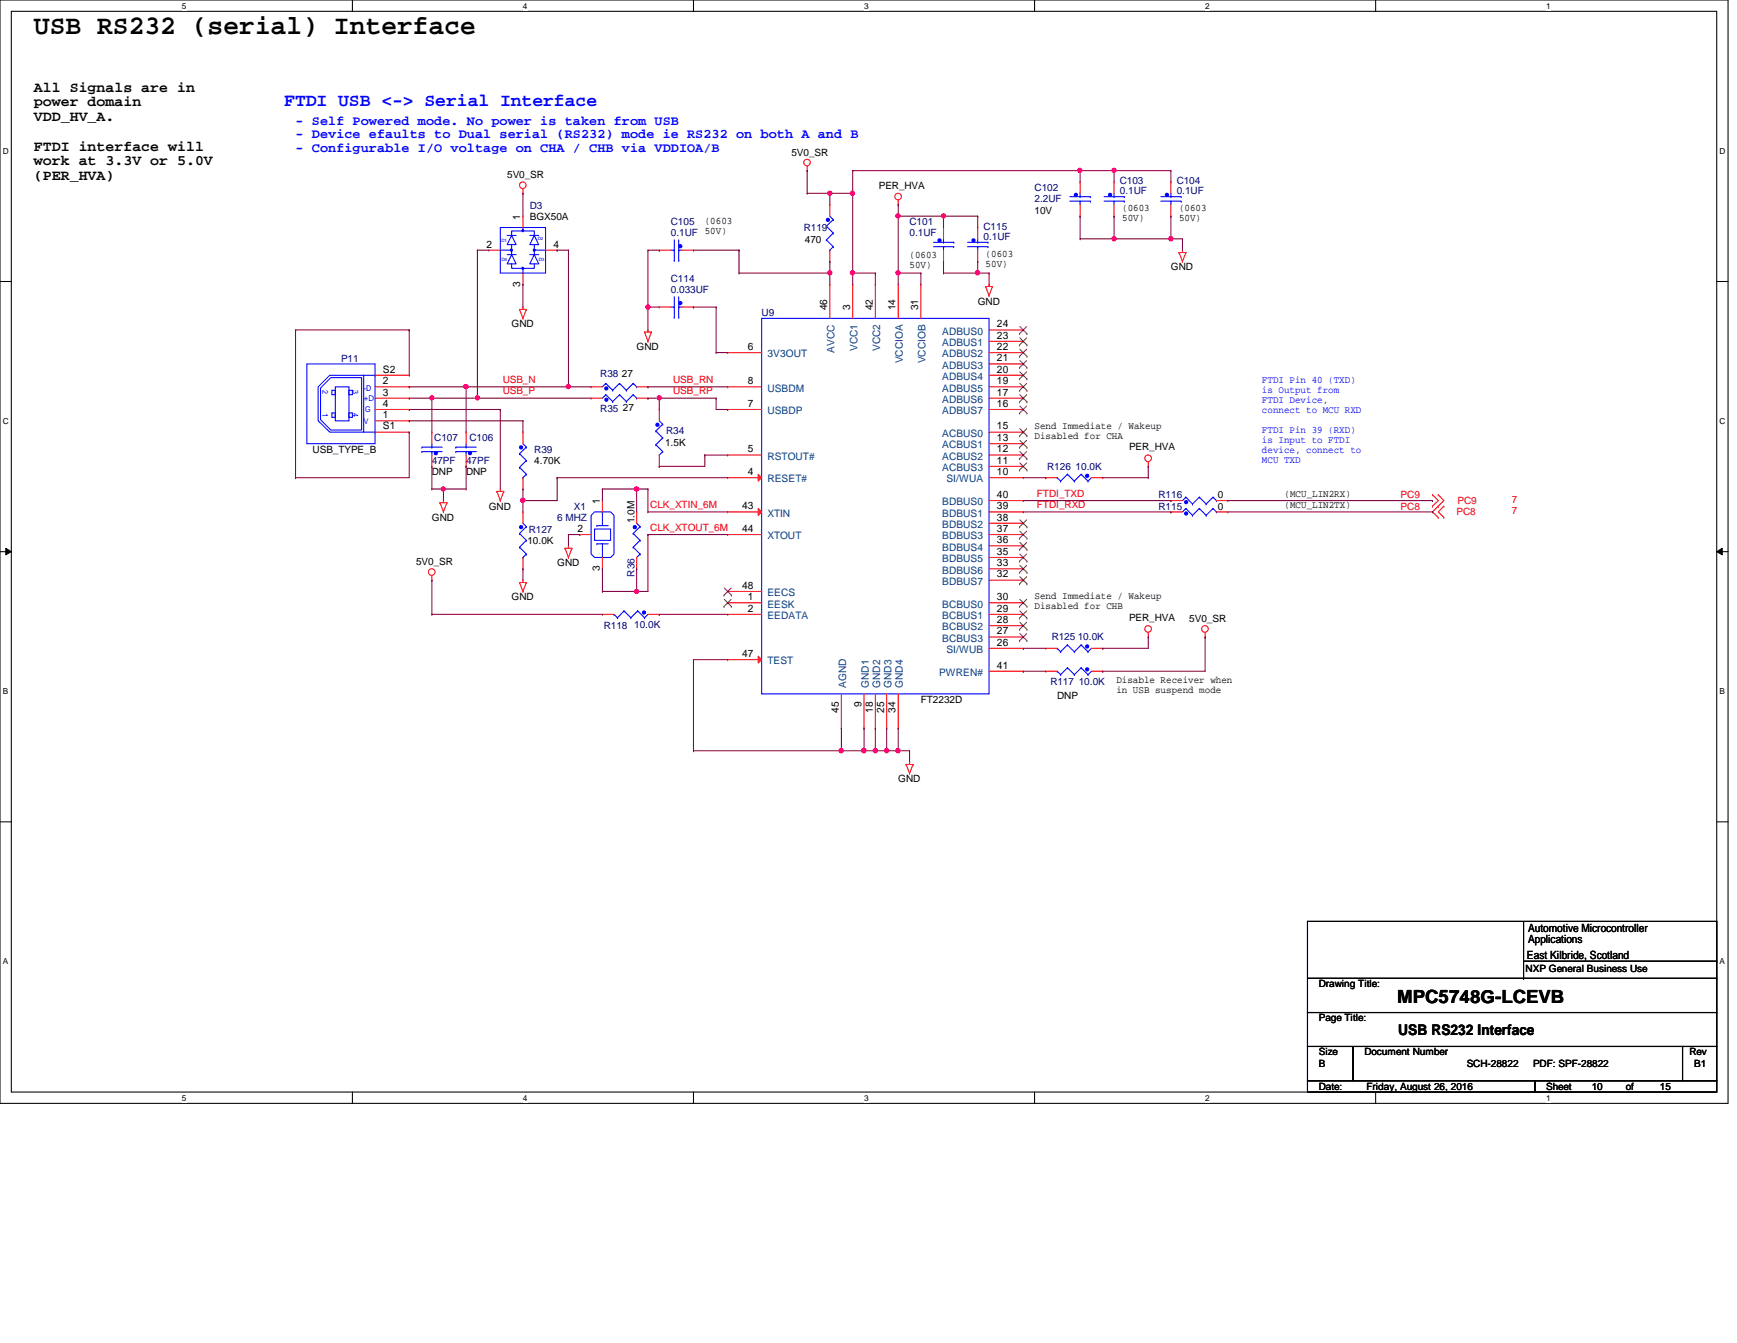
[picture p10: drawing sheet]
<svg xmlns="http://www.w3.org/2000/svg" width="279mm" height="216mm" viewBox="0 0 279 216" stroke-linecap="round" stroke-linejoin="round" font-family="sans-serif">
<path d="M0 0h278v177.4h-278zM1.8 1.8h274.3v173.8h-274.3z" fill="none" stroke="#000" stroke-width=".17"/>
<g fill="#fff">
<path d="M29.3 .2h.7v1.5h-.7z"/>
<path d="M29.3 175.8h.7v1.4h-.7z"/>
</g>
<path d="M56.7 0v1.8M56.7 175.6v1.8" fill="none" stroke="#000" stroke-width=".17"/>
<g fill="#fff">
<path d="M84.1 .2h.7v1.5h-.7z"/>
<path d="M84.1 175.8h.7v1.4h-.7z"/>
</g>
<path d="M111.5 0v1.8M111.5 175.6v1.8" fill="none" stroke="#000" stroke-width=".17"/>
<g fill="#fff">
<path d="M139 .2h.7v1.5h-.7z"/>
<path d="M139 175.8h.7v1.4h-.7z"/>
</g>
<path d="M166.4 0v1.8M166.4 175.6v1.8" fill="none" stroke="#000" stroke-width=".17"/>
<g fill="#fff">
<path d="M193.8 .2h.8v1.5h-.8z"/>
<path d="M193.8 175.8h.8v1.4h-.8z"/>
</g>
<path d="M221.3 0v1.8M221.3 175.6v1.8" fill="none" stroke="#000" stroke-width=".17"/>
<g fill="#fff">
<path d="M248.7 .2h.7v1.5h-.7z"/>
<path d="M248.7 175.8h.7v1.4h-.7z"/>
<path d="M.5 23.5h.9v1.5h-.9z"/>
<path d="M276.6 23.5h.9v1.5h-.9z"/>
<path d="M.5 67h.9v1.5h-.9z"/>
<path d="M276.6 67h.9v1.5h-.9z"/>
</g>
<path d="M0 45.3h1.8M276.1 45.3h1.9" fill="none" stroke="#000" stroke-width=".17"/>
<g fill="#fff">
<path d="M.5 110.4h.8v1.5h-.8z"/>
<path d="M276.6 110.4h.9v1.5h-.9z"/>
</g>
<path d="M0 88.7h1.8M276.1 88.7h1.9" fill="none" stroke="#000" stroke-width=".17"/>
<path d="M.9 88.1l.9 .6-.9 .5zM276.1 88.7l.9-.6v1.1z" fill="#000"/>
<path d="M.9 88.1l.9 .6-.9 .5zM276.1 88.7l.9-.6v1.1z" fill="none" stroke="#000" stroke-width=".16"/>
<g fill="#fff">
<path d="M.5 153.8h.8v1.5h-.8z"/>
<path d="M276.6 153.8h.9v1.5h-.9z"/>
</g>
<g fill="none" stroke="#000" stroke-width=".17">
<path d="M0 132.1h1.8M276.1 132.1h1.9M210.3 148.1h65.8v14.7h-65.8zM210.3 157.3h65.8M245.1 157.3h.1M245.1 148.1v9.2M245.1 154.5h31M276.1 157.3h.1M276.1 154.5h.1M210.3 162.8h65.8v5.4h-65.8zM210.3 168.2h7.3v5.5h-7.3zM210.3 173.7h36.6v1.9h-36.6z"/>
<path d="M217.6 168.2h53v5.5h-53zM246.9 173.7h29.2v1.9h-29.2zM270.6 168.2h5.5v5.5h-5.5z"/>
</g>
<g fill="none" stroke="#f00" stroke-width=".17">
<path d="M84.1 31.1h.1M84.1 30.4v.7M129.8 27.4h.1M129.8 26.7v.7M144.5 32.9h.1M144.5 32.2v.7M83.6 49.7h.1M83.6 49.7h1.1M83.6 49.7l.5 1.5M84.1 49.4h.1M84.1 51.2h.1M84.1 49.4v.3"/>
<path d="M84.7 49.7h.1M84.7 49.7l-.6 1.5M103.7 53.4h.1M103.7 53.4h1.1M103.7 53.4l.5 1.5M104.2 53h.1M104.2 54.9h.1M104.2 53v.4M104.8 53.4h.1M104.8 53.4l-.6 1.5M158.5 46.1h.1M158.5 46.1h1.1"/>
<path d="M158.5 46.1l.6 1.4M159.1 45.7h.1M159.1 47.5h.1M159.1 45.7v.4M159.6 46.1h.1M159.6 46.1l-.5 1.4M189.7 40.6h.1M189.7 40.6h1.1M189.7 40.6l.5 1.4M190.2 40.2h.1M190.2 42h.1M190.2 40.2v.4"/>
<path d="M190.8 40.6h.1M190.8 40.6l-.6 1.4M79.9 79h.1M79.9 79h1.1M79.9 79l.6 1.5M80.5 78.6h.1M80.5 78.6v.4M81 79h.1M81 79l-.5 1.5M184.7 75h.1M184.7 74.3v.7M230.4 79.5h.1"/>
<path d="M230.4 79.5l1 1-1 .9M231.4 79.5h.1M231.4 79.5l.8 1-1.8 1.8 1 .9M69.5 93.3h.1M69.5 92.5v.8M70.8 80.8h.1M70.8 80.8h1.1M70.8 80.8l.5 1.5M71.3 80.5h.1M71.3 82.3h.1M71.3 80.5v.3M71.9 80.8h.1"/>
<path d="M71.9 80.8l-.6 1.5M80.5 80.5h.1M83.6 93.6h.1M83.6 93.6h1.1M83.6 93.6l.5 1.5M84.1 93.3h.1M84.1 95.1h.1M84.1 93.3v.3M84.7 93.6h.1M84.7 93.6l-.6 1.5M90.9 88.1h.1M90.9 88.1h1.1"/>
<path d="M90.9 88.1l.5 1.5M91.4 87.8h.1M91.4 89.6h.1M91.4 87.8v.3M92 88.1h.1M92 88.1l-.6 1.5M230.4 81.4h.1M231.4 81.4h.1M231.4 83.2h.1M232.2 83.2h.1M232.2 81.4h.1M232.2 81.4l-.8 .9 .8 .9"/>
<path d="M184.7 102.4h.1M184.7 101.7v.7M193.8 102.4h.1M193.8 101.7v.7M145.8 122.9h.1M145.8 122.9h1.1M145.8 122.9l.5 1.4M146.3 122.5h.1M146.3 124.3h.1M146.3 122.5v.4M146.9 122.9h.1M146.9 122.9l-.6 1.4"/>
<circle cx="84.1" cy="29.8" r=".54"/>
<circle cx="129.8" cy="26.1" r=".54"/>
<circle cx="144.5" cy="31.6" r=".54"/>
<circle cx="184.7" cy="73.7" r=".54"/>
<circle cx="69.4" cy="92" r=".54"/>
<circle cx="184.7" cy="101.1" r=".54"/>
<circle cx="193.8" cy="101.1" r=".54"/>
</g>
<path d="M83.6 85.8h.1M83.6 88h.1M83.6 85.8l1.1 1.1M83.6 88l1.1 1.1M84.1 89.6h.1M84.1 84.1l.6 .6M84.7 84.7h.1M84.7 86.9h.1M84.7 89.1h.1M84.7 84.7l-1.1 1.1M84.7 86.9l-1.1 1.1M84.7 89.1l-.6 .5" fill="none" stroke="#00f" stroke-width=".17"/>
<circle cx="83.8" cy="84.8" r=".26" fill="#00f"/>
<g fill="none" stroke="#00f" stroke-width=".17">
<path d="M172.1 32.3h3.3M172.1 31.6h3.3M173.7 32.3h.1M173.7 32.3v.6M175.4 32.3h.1M175.4 31.6h.1"/>
<circle cx="83.8" cy="84.8" r=".26"/>
</g>
<path d="M84.1 82.3h.1M84.1 91.4h.1M84.1 82.3v1.8M84.1 89.6v1.8" fill="none" stroke="#f00" stroke-width=".17"/>
<circle cx="173.1" cy="31.3" r=".26" fill="#00f"/>
<g fill="none" stroke="#00f" stroke-width=".17">
<path d="M173.7 31.6h.1M173.7 31.1v.5M67.9 71.9h.1M67.9 72.6h.1M67.9 71.9h3.2M67.9 72.6h3.2M69.5 71.9h.1M69.5 71.3v.6"/>
<circle cx="173.1" cy="31.3" r=".26"/>
</g>
<path d="M173.7 29.3h.1M173.7 34.8h.1M173.7 29.3v1.8M173.7 32.9v1.9" fill="none" stroke="#f00" stroke-width=".17"/>
<circle cx="70.1" cy="72.9" r=".26" fill="#00f"/>
<g fill="none" stroke="#00f" stroke-width=".17">
<path d="M150.2 39.7h3.2M150.2 38.9h3.2M151.8 39.7h.1M151.8 39.7v.5M153.4 39.7h.1M153.4 38.9h.1M69.5 72.6h.1M69.5 72.6v.6"/>
<circle cx="70.1" cy="72.9" r=".26"/>
</g>
<path d="M69.5 75h.1M69.5 69.5h.1M69.5 69.5v1.8M69.5 73.2v1.8" fill="none" stroke="#f00" stroke-width=".17"/>
<circle cx="151.1" cy="38.7" r=".26" fill="#00f"/>
<g fill="none" stroke="#00f" stroke-width=".17">
<path d="M151.8 38.9h.1M151.8 38.4v.5M97.5 63.5h.1M97.5 63.5l-.6 .5M97.5 63.5l1.1 1.1M98.6 64.6h.1M99.7 63.5h.1M99.7 63.5l-1.1 1.1M99.7 63.5l1.1 1.1M100.8 64.6h.1M101.9 63.5h.1M101.9 63.5l-1.1 1.1"/>
<path d="M101.9 63.5l.5 .5M102.4 64h.1"/>
<circle cx="151.1" cy="38.7" r=".26"/>
</g>
<path d="M151.8 36.6h.1M151.8 36.6v1.8M151.8 42h.1M151.8 40.2v1.8" fill="none" stroke="#f00" stroke-width=".17"/>
<circle cx="97.5" cy="64.3" r=".26" fill="#00f"/>
<g fill="none" stroke="#00f" stroke-width=".17">
<path d="M80.5 36.6h7.3v7.3h-7.3zM81.6 37.8h1.4M82.3 37.8l.7 1.5h-1.4zM82.3 37.8v-.7h3.6v.7M82.3 39.3v1.6M84.1 36.6v.5M85.2 37.8h1.5M85.9 37.8l.8 1.5h-1.5zM85.9 39.3v1.6M80.5 40.2h1.8M81.6 40.9h1.4M82.3 40.9l.7 1.5h-1.4z"/>
<path d="M82.3 40.2h.1M82.3 40.9h.1M82.3 42.4v.7h3.6v-.7M84.1 43.1v.8M85.2 40.9h1.5M85.9 40.9l.8 1.5h-1.5zM85.9 40.9h.1M85.9 40.2h1.9M87.8 40.2h.1"/>
<circle cx="97.5" cy="64.3" r=".26"/>
</g>
<path d="M95.1 64h.1M95.1 64h1.8M102.4 64h1.8M104.2 64h.1" fill="none" stroke="#f00" stroke-width=".17"/>
<path d="M84 37h.2v.2h-.2z" fill-rule="evenodd" fill="#00f"/>
<path d="M84 37h.2v.2h-.2z" fill="none" stroke="#00f" stroke-width=".17"/>
<path d="M84 43h.2v.3h-.2z" fill-rule="evenodd" fill="#00f"/>
<path d="M84 43h.2v.3h-.2z" fill="none" stroke="#00f" stroke-width=".17"/>
<path d="M82.1 40.1h.3v.2h-.3z" fill-rule="evenodd" fill="#00f"/>
<path d="M82.1 40.1h.3v.2h-.3z" fill="none" stroke="#00f" stroke-width=".17"/>
<path d="M85.8 40.1h.3v.2h-.3z" fill-rule="evenodd" fill="#00f"/>
<g fill="none" stroke="#00f" stroke-width=".17">
<path d="M186.7 32.3h3.3M186.7 31.6h3.3M188.3 32.3h.1M188.3 32.3v.6M190 32.3h.1M190 31.6h.1M85.8 40.1h.3v.2h-.3zM95.1 82.8l.5-.5h2.6l.6 .5v6.3l-.6 .5h-2.6l-.5-.5zM95.6 85h2.6v1.9h-2.6zM96 84.5h.1M96 87.4h.1M96 84.5h1.8"/>
<path d="M96 87.4h1.8M96.9 82.3h.1M96.9 87.4h.1M96.9 82.3v2.2M96.9 87.4v2.2"/>
</g>
<g fill="none" stroke="#f00" stroke-width=".17">
<path d="M84.1 34.8h.1M84.1 34.8v1.8M78.6 40.2h.1M78.6 40.2h1.9M84.1 45.7h.1M84.1 43.9v1.8M87.8 40.2h1.8M89.6 40.2h.1M93.3 85.9h.1M93.3 85.9h1.8M96.9 80.5h.1M96.9 91.4h.1"/>
<path d="M96.9 80.5v1.8M96.9 89.6v1.8"/>
</g>
<circle cx="187.7" cy="31.3" r=".26" fill="#00f"/>
<g fill="none" stroke="#00f" stroke-width=".17">
<path d="M188.3 31.6h.1M188.3 31.1v.5M190.8 79.9h.1M190.8 79.9l-.6 .6M190.8 79.9l1 1.1M192.9 79.9h.1M192.9 79.9l-1.1 1.1M192.9 79.9l1.1 1.1M195.1 79.9h.1M195.1 79.9l-1.1 1.1M195.1 79.9l.6 .6M191.8 81h.1"/>
<path d="M194 81h.1M195.7 80.5h.1"/>
<circle cx="187.7" cy="31.3" r=".26"/>
</g>
<path d="M188.3 29.3h.1M188.3 34.8h.1M188.3 29.3v1.8M188.3 32.9v1.9" fill="none" stroke="#f00" stroke-width=".17"/>
<circle cx="190.8" cy="80.7" r=".26" fill="#00f"/>
<g fill="none" stroke="#00f" stroke-width=".17">
<path d="M170.1 107.9h.1M170.1 107.9l.5 .6M170.6 108.5h.1M171.7 107.4h.1M171.7 107.4l1.1 1.1M171.7 107.4l-1.1 1.1M172.8 108.5h.1M173.9 107.4h.1M173.9 107.4l1.1 1.1M173.9 107.4l-1.1 1.1M175 108.5h.1M175.6 107.9l-.6 .6"/>
<circle cx="190.8" cy="80.7" r=".26"/>
</g>
<path d="M188.3 80.5h.1M188.3 80.5h1.9M195.7 80.5h1.8M197.5 80.5h.1" fill="none" stroke="#f00" stroke-width=".17"/>
<circle cx="174.9" cy="107.6" r=".26" fill="#00f"/>
<g fill="none" stroke="#00f" stroke-width=".17">
<path d="M105.5 69.3h.1M105.5 71.5h.1M105.5 69.3l1.1 1.1M105.5 71.5l1.1 1.1M106 73.2h.1M106 67.6l.6 .6M106.6 68.2h.1M106.6 70.4h.1M106.6 72.6h.1M106.6 68.2l-1.1 1.1M106.6 70.4l-1.1 1.1M106.6 72.6l-.6 .6"/>
<circle cx="174.9" cy="107.6" r=".26"/>
</g>
<path d="M168.2 107.9h.1M168.2 107.9h1.9M175.6 107.9h1.8M177.4 107.9h.1" fill="none" stroke="#f00" stroke-width=".17"/>
<circle cx="105.7" cy="68.3" r=".26" fill="#00f"/>
<g fill="none" stroke="#00f" stroke-width=".17">
<path d="M170.1 76.8h.1M170.1 76.8l.5 .5M170.6 77.3h.1M171.7 76.2h.1M171.7 76.2l1.1 1.1M171.7 76.2l-1.1 1.1M172.8 77.3h.1M173.9 76.2h.1M173.9 76.2l1.1 1.1M173.9 76.2l-1.1 1.1M175 77.3h.1M175.6 76.8l-.6 .5"/>
<circle cx="105.7" cy="68.3" r=".26"/>
</g>
<path d="M106 65.8h.1M106 75h.1M106 65.8v1.8M106 73.2v1.8" fill="none" stroke="#f00" stroke-width=".17"/>
<circle cx="174.9" cy="76.5" r=".26" fill="#00f"/>
<g fill="none" stroke="#00f" stroke-width=".17">
<path d="M108.5 38.6v3.3M109.2 38.6v3.3M107.9 40.2h.6M108.5 41.9h.1M108.5 40.2h.1M109.2 41.9h.1"/>
<circle cx="174.9" cy="76.5" r=".26"/>
</g>
<path d="M168.2 76.8h.1M168.2 76.8h1.9M175.6 76.8h1.8M177.4 76.8h.1" fill="none" stroke="#f00" stroke-width=".17"/>
<circle cx="109.4" cy="39.6" r=".26" fill="#00f"/>
<g fill="none" stroke="#00f" stroke-width=".17">
<path d="M155.6 39.7h3.3M155.6 38.9h3.3M157.3 39.7h.1M157.3 39.7v.5M158.9 39.7h.1M158.9 38.9h.1M109.2 40.2h.1M109.2 40.2h.5"/>
<circle cx="109.4" cy="39.6" r=".26"/>
</g>
<path d="M106 40.2h.1M106 40.2h1.9M109.7 40.2h1.8M111.5 40.2h.1" fill="none" stroke="#f00" stroke-width=".17"/>
<circle cx="156.6" cy="38.7" r=".26" fill="#00f"/>
<g fill="none" stroke="#00f" stroke-width=".17">
<path d="M157.3 38.9h.1M157.3 38.4v.5M190.8 81.7h.1M190.8 81.7l-.6 .6M190.8 81.7l1 1.1M191.8 82.8h.1M192.9 81.7h.1M192.9 81.7l-1.1 1.1M192.9 81.7l1.1 1.1M194 82.8h.1M195.1 81.7h.1M195.1 81.7l-1.1 1.1"/>
<path d="M195.1 81.7l.6 .6M195.7 82.3h.1"/>
<circle cx="156.6" cy="38.7" r=".26"/>
</g>
<path d="M157.3 36.6h.1M157.3 36.6v1.8M157.3 42h.1M157.3 40.2v1.8" fill="none" stroke="#f00" stroke-width=".17"/>
<circle cx="190.8" cy="82.6" r=".26" fill="#00f"/>
<g fill="none" stroke="#00f" stroke-width=".17">
<path d="M177.6 32.3h3.2M177.6 31.6h3.2M179.2 32.3h.1M179.2 32.3v.6M180.8 32.3h.1M180.8 31.6h.1"/>
<circle cx="190.8" cy="82.6" r=".26"/>
</g>
<path d="M188.3 82.3h.1M188.3 82.3h1.9M195.7 82.3h1.8M197.5 82.3h.1" fill="none" stroke="#f00" stroke-width=".17"/>
<circle cx="178.6" cy="31.3" r=".26" fill="#00f"/>
<g fill="none" stroke="#00f" stroke-width=".17">
<path d="M179.2 31.6h.1M179.2 31.1v.5M49.4 58.5h10.9v12.8h-10.9zM51.2 62.2l1.8-1.9h5.5v9.2h-5.5l-1.8-1.9zM53.2 60.7h5v8.4h-5l-1.6-1.6v-5.1zM53.4 62.7h.5v.8h-.5zM53.4 66.4h.5v.7h-.5zM53.9 62.2h2.2v5.4h-2.2zM56.1 66.4h.6v.7h-.6zM56.1 62.7h.6v.8h-.6zM58.5 60.3h1.8M58.5 69.5h1.8"/>
<path d="M60.3 60.3h.1M60.3 69.5h.1M73.3 71.9h.1M73.3 72.6h.1M73.3 71.9h3.3M73.3 72.6h3.3M75 71.9h.1M75 71.3v.6"/>
<circle cx="178.6" cy="31.3" r=".26"/>
</g>
<g fill="none" stroke="#f00" stroke-width=".17">
<path d="M179.2 29.3h.1M179.2 34.8h.1M179.2 29.3v1.8M179.2 32.9v1.9M60.3 67.6h5.5M60.3 62.2h5.5M60.3 64h5.5M60.3 65.8h5.5M60.3 69.5h5.5M60.3 60.3h5.5M65.8 67.6h.1M65.8 62.2h.1"/>
<path d="M65.8 64h.1M65.8 65.8h.1M65.8 69.5h.1M65.8 60.3h.1"/>
</g>
<circle cx="75.6" cy="72.9" r=".26" fill="#00f"/>
<g fill="none" stroke="#00f" stroke-width=".17">
<path d="M75 72.6h.1M75 72.6v.6M97.5 61.6h.1M97.5 61.6l-.6 .6M97.5 61.6l1.1 1.1M98.6 62.7h.1M99.7 61.6h.1M99.7 61.6l-1.1 1.1M99.7 61.6l1.1 1.1M100.8 62.7h.1M101.9 61.6h.1M101.9 61.6l-1.1 1.1"/>
<path d="M101.9 61.6l.5 .6M102.4 62.2h.1"/>
<circle cx="75.6" cy="72.9" r=".26"/>
</g>
<path d="M75 75h.1M75 69.5h.1M75 69.5v1.8M75 73.2v1.8" fill="none" stroke="#f00" stroke-width=".17"/>
<circle cx="97.5" cy="62.4" r=".26" fill="#00f"/>
<g fill="none" stroke="#00f" stroke-width=".17">
<path d="M98.8 98.8h.1M98.8 98.8l.5 .5M99.3 99.3h.1M100.4 98.2h.1M100.4 98.2l1.1 1.1M100.4 98.2l-1.1 1.1M101.5 99.3h.1M102.6 98.2h.1M102.6 98.2l1.1 1.1M102.6 98.2l-1.1 1.1M103.7 99.3h.1M104.2 98.8l-.5 .5"/>
<circle cx="97.5" cy="62.4" r=".26"/>
</g>
<path d="M95.1 62.2h.1M95.1 62.2h1.8M102.4 62.2h1.8M104.2 62.2h.1" fill="none" stroke="#f00" stroke-width=".17"/>
<circle cx="103.6" cy="98.5" r=".26" fill="#00f"/>
<g fill="none" stroke="#00f" stroke-width=".17">
<path d="M132.9 36.4h.1M132.9 38.6h.1M132.9 36.4l1.1 1.1M132.9 38.6l1.1 1.1M133.5 34.8l.5 .5M134 35.3h.1M134 37.5h.1M134 39.7h.1M134 35.3l-1.1 1.1M134 37.5l-1.1 1.1M134 39.7l-.5 .5M133.5 40.2h.1"/>
<circle cx="103.6" cy="98.5" r=".26"/>
</g>
<path d="M96.9 98.8h.1M96.9 98.8h1.9M104.2 98.8h1.8M106 98.8h.1" fill="none" stroke="#f00" stroke-width=".17"/>
<circle cx="133.2" cy="35.3" r=".26" fill="#00f"/>
<g fill="none" stroke="#00f" stroke-width=".17">
<path d="M83.6 72.9h.1M83.6 75.1h.1M83.6 72.9l1.1 1.1M83.6 75.1l1.1 1.1M84.1 76.8h.1M84.1 71.3l.6 .6M84.7 71.9h.1M84.7 74h.1M84.7 76.2h.1M84.7 71.9l-1.1 1M84.7 74l-1.1 1.1M84.7 76.2l-.6 .6"/>
<circle cx="133.2" cy="35.3" r=".26"/>
</g>
<path d="M133.5 32.9h.1M133.5 32.9v1.9M133.5 42h.1M133.5 40.2v1.8" fill="none" stroke="#f00" stroke-width=".17"/>
<circle cx="83.8" cy="71.9" r=".26" fill="#00f"/>
<g fill="none" stroke="#00f" stroke-width=".17">
<path d="M122.5 51.2h36.6v60.3h-36.6z"/>
<circle cx="83.8" cy="71.9" r=".26"/>
</g>
<g fill="none" stroke="#f00" stroke-width=".17">
<path d="M117.1 56.7h.1M117.1 56.7h5.4M159.1 53h5.5M159.1 54.9h5.5M159.1 56.7h5.5M159.1 58.5h5.5M164.6 53h.1M164.6 54.9h.1M164.6 56.7h.1M164.6 58.5h.1M84.1 69.5h.1M84.1 78.6h.1"/>
<path d="M84.1 69.5v1.8M84.1 76.8v1.8M117.1 62.2h.1M117.1 65.8h.1M117.1 73.2h.1M117.1 62.2h5.4M117.1 65.8h5.4M117.1 73.2h5.4M159.1 60.3h5.5M159.1 62.2h5.5M159.1 64h5.5M159.1 65.8h5.5"/>
<path d="M159.1 69.5h5.5M159.1 71.3h5.5M159.1 73.2h5.5M159.1 75h5.5M159.1 76.8h5.5M164.6 60.3h.1M164.6 62.2h.1M164.6 64h.1M164.6 65.8h.1M164.6 69.5h.1M164.6 71.3h.1M164.6 73.2h.1"/>
<path d="M164.6 75h.1M164.6 76.8h.1M159.1 96.9h5.5M159.1 98.8h5.5M164.6 96.9h.1M164.6 98.8h.1M159.1 100.6h5.5M159.1 102.4h5.5M159.1 104.2h5.5M159.1 107.9h5.5M164.6 100.6h.1M164.6 102.4h.1"/>
<path d="M164.6 104.2h.1M164.6 107.9h.1"/>
</g>
<g fill="none" stroke="#804000" stroke-width=".16">
<path d="M164 53.6h.1M164 55.5h.1M164 57.3h.1M164 59.1h.1M164 52.5l1.2 1.1M164 54.3l1.2 1.2M164 56.1l1.2 1.2M164 58l1.2 1.1M164 59.8l1.2 1.1M165.1 52.5l-1.1 1.1M165.1 54.3l-1.1 1.2M165.1 56.1l-1.1 1.2"/>
<path d="M165.1 58l-1.1 1.1M165.1 59.8l-1.1 1.1M165.2 53.6h.1M165.2 55.5h.1M165.2 57.3h.1M165.2 59.1h.1M164 60.9h.1M164 62.8h.1M164 64.6h.1M164 66.4h.1M164 70.1h.1M164 71.9h.1"/>
<path d="M164 73.7h.1M164 75.6h.1M164 61.6l1.2 1.2M164 63.5l1.2 1.1M164 65.3l1.2 1.1M164 68.9l1.2 1.2M164 70.8l1.2 1.1M164 72.6l1.2 1.1M164 74.4l1.2 1.2M165.1 61.6l-1.1 1.2M165.1 63.5l-1.1 1.1M165.1 65.3l-1.1 1.1"/>
<path d="M165.1 68.9l-1.1 1.2M165.1 70.8l-1.1 1.1M165.1 72.6l-1.1 1.1M165.1 74.4l-1.1 1.2M165.2 60.9h.1M165.2 62.8h.1M165.2 64.6h.1M165.2 66.4h.1M165.2 70.1h.1M165.2 71.9h.1M165.2 73.7h.1M165.2 75.6h.1"/>
<path d="M164 97.5h.1M164 99.4h.1M164 96.4l1.2 1.1M164 98.2l1.2 1.2M165.1 96.4l-1.1 1.1M165.1 98.2l-1.1 1.2M165.2 97.5h.1M165.2 99.4h.1M164 101.2h.1M164 103h.1M164 100l1.2 1.2M164 101.9l1.2 1.1"/>
<path d="M165.1 100l-1.1 1.2M165.1 101.9l-1.1 1.1M165.2 101.2h.1M165.2 103h.1"/>
</g>
<path d="M122 76.2l.5 .6-.5 .5z" fill="#f00"/>
<path d="M117.1 76.8h.1M117.1 76.8h5.4M122 76.2l.5 .6-.5 .5z" fill="none" stroke="#f00" stroke-width=".17"/>
<path d="M122 81.7l.5 .6-.5 .5z" fill="#f00"/>
<path d="M117.1 82.3h.1M117.1 85.9h.1M117.1 95.1h.1M117.1 96.9h.1M117.1 98.8h.1M117.1 82.3h5.4M117.1 85.9h5.4M117.1 95.1h5.4M117.1 96.9h5.4M117.1 98.8h5.4M122 81.7l.5 .6-.5 .5z" fill="none" stroke="#f00" stroke-width=".17"/>
<path d="M116.5 95.7h.1M116.5 97.5h.1M116.5 94.5l1.1 1.2M116.5 96.4l1.1 1.1M117.6 94.5l-1.1 1.2M117.6 96.4l-1.1 1.1M117.6 95.7h.1M117.6 97.5h.1" fill="none" stroke="#804000" stroke-width=".16"/>
<path d="M122 105.5l.5 .5-.5 .6z" fill="#f00"/>
<g fill="none" stroke="#f00" stroke-width=".17">
<path d="M133.5 45.7h.1M133.5 45.7v5.5M137.2 45.7h.1M137.2 45.7v5.5M140.8 45.7h.1M140.8 45.7v5.5M144.5 45.7h.1M144.5 45.7v5.5M148.1 45.7h.1M148.1 45.7v5.5M159.1 80.5h5.5M159.1 82.3h5.5"/>
<path d="M159.1 84.1h5.5M159.1 85.9h5.5M159.1 87.8h5.5M159.1 89.6h5.5M159.1 91.4h5.5M159.1 93.3h5.5M164.6 80.5h.1M164.6 82.3h.1M164.6 84.1h.1M164.6 85.9h.1M164.6 87.8h.1M164.6 89.6h.1"/>
<path d="M164.6 91.4h.1M164.6 93.3h.1M117.1 106h.1M117.1 106h5.4M122 105.5l.5 .5-.5 .6zM135.3 117.1h.1M135.3 111.5v5.6M139 117.1h.1M139 111.5v5.6M140.8 117.1h.1M140.8 111.5v5.6M142.6 117.1h.1"/>
<path d="M142.6 111.5v5.6M144.5 117.1h.1M144.5 111.5v5.6"/>
</g>
<g fill="none" stroke="#804000" stroke-width=".16">
<path d="M164 84.7h.1M164 86.5h.1M164 88.3h.1M164 90.2h.1M164 92h.1M164 93.9h.1M164 83.6l1.2 1.1M164 85.4l1.2 1.1M164 87.2l1.2 1.1M164 89.1l1.2 1.1M164 90.9l1.2 1.1M164 92.7l1.2 1.2"/>
<path d="M165.1 83.6l-1.1 1.1M165.1 85.4l-1.1 1.1M165.1 87.2l-1.1 1.1M165.1 89.1l-1.1 1.1M165.1 90.9l-1.1 1.1M165.1 92.7l-1.1 1.2M165.2 84.7h.1M165.2 86.5h.1M165.2 88.3h.1M165.2 90.2h.1M165.2 92h.1M165.2 93.9h.1"/>
</g>
<path d="M101.9 85.8h.1M101.9 88h.1M101.9 85.8l1.1 1.1M101.9 88l1.1 1.1M102.4 89.6h.1M102.4 84.1l.6 .6M103 84.7h.1M103 86.9h.1M103 89.1h.1M103 84.7l-1.1 1.1M103 86.9l-1.1 1.1M103 89.1l-.6 .5" fill="none" stroke="#00f" stroke-width=".17"/>
<circle cx="102.1" cy="84.8" r=".26" fill="#00f"/>
<g fill="none" stroke="#00f" stroke-width=".17">
<path d="M170.1 104.2h.1M170.1 104.2l.5 .6M170.6 104.8h.1M171.7 103.7h.1M171.7 103.7l1.1 1.1M171.7 103.7l-1.1 1.1M172.8 104.8h.1M173.9 103.7h.1M173.9 103.7l1.1 1.1M173.9 103.7l-1.1 1.1M175 104.8h.1M175.6 104.2l-.6 .6"/>
<circle cx="102.1" cy="84.8" r=".26"/>
</g>
<path d="M102.4 82.3h.1M102.4 91.4h.1M102.4 82.3v1.8M102.4 89.6v1.8" fill="none" stroke="#f00" stroke-width=".17"/>
<circle cx="174.9" cy="103.9" r=".26" fill="#00f"/>
<g fill="none" stroke="#00f" stroke-width=".17">
<path d="M107.9 49.4h.6M108.5 51h.1M108.5 49.4h.1M108.5 47.7v3.3M109.2 51h.1M109.2 47.7v3.3"/>
<circle cx="174.9" cy="103.9" r=".26"/>
</g>
<path d="M168.2 104.2h.1M168.2 104.2h1.9M175.6 104.2h1.8M177.4 104.2h.1" fill="none" stroke="#f00" stroke-width=".17"/>
<circle cx="109.4" cy="48.7" r=".26" fill="#00f"/>
<g fill="none" stroke="#00f" stroke-width=".17">
<path d="M109.2 49.4h.1M109.2 49.4h.5"/>
<circle cx="109.4" cy="48.7" r=".26"/>
</g>
<path d="M106 49.4h.1M106 49.4h1.9M109.7 49.4h1.8M111.5 49.4h.1" fill="none" stroke="#f00" stroke-width=".17"/>
<path d="M129.8 31.1h.1M129.8 31.1h3.7M102.4 91.4h.1M102.4 91.4v3.7" fill="none" stroke="#800040" stroke-width=".17"/>
<circle cx="133.5" cy="31.1" r=".34" fill="#f0f"/>
<circle cx="133.5" cy="31.1" r=".34" fill="none" stroke="#f0f" stroke-width=".17"/>
<g fill="none" stroke="#800040" stroke-width=".17">
<path d="M84.1 31.1h.1M84.1 31.1v3.7M91.4 40.2h.1M91.4 40.2v22M65.8 69.5h.1M65.8 69.5v7.3M89.6 76.8h.1M89.6 76.8h27.5M84.1 91.4h.1M84.1 91.4v1.9M102.4 95.1h.1M102.4 95.1h1.8"/>
<path d="M106 98.8h.1M106 98.8h11.1M139 117.1h.1M139 117.1v3.6M140.8 117.1h.1M140.8 117.1v3.6"/>
</g>
<circle cx="91.4" cy="62.1" r=".34" fill="#f0f"/>
<circle cx="91.4" cy="62.1" r=".34" fill="none" stroke="#f0f" stroke-width=".17"/>
<path d="M65.8 65.8h.1M65.8 65.8h14.7M75 62.2h.1M75 62.2h16.4M80.5 65.8h.1M80.5 65.8v12.8M102.4 78.6h.1M102.4 78.6v3.7" fill="none" stroke="#800040" stroke-width=".17"/>
<circle cx="102.4" cy="78.6" r=".36" fill="#f0f"/>
<circle cx="102.4" cy="78.6" r=".36" fill="none" stroke="#f0f" stroke-width=".17"/>
<path d="M96.9 78.6h.1M96.9 78.6h5.5M135.3 117.1h.1M135.3 117.1v3.6" fill="none" stroke="#800040" stroke-width=".17"/>
<circle cx="135.3" cy="120.7" r=".35" fill="#f0f"/>
<circle cx="135.3" cy="120.7" r=".35" fill="none" stroke="#f0f" stroke-width=".17"/>
<path d="M96.9 95.1h.1M96.9 95.1h5.5M135.3 120.7h.1M135.3 120.7h3.7" fill="none" stroke="#800040" stroke-width=".17"/>
<circle cx="102.4" cy="95.1" r=".36" fill="#f0f"/>
<circle cx="102.4" cy="95.1" r=".36" fill="none" stroke="#f0f" stroke-width=".17"/>
<path d="M133.5 43.9h.1M133.5 43.9v1.8M84.1 80.5h.1M84.1 80.5v1.8" fill="none" stroke="#800040" stroke-width=".17"/>
<circle cx="84.1" cy="80.4" r=".36" fill="#f0f"/>
<circle cx="84.1" cy="80.4" r=".36" fill="none" stroke="#f0f" stroke-width=".17"/>
<path d="M144.5 43.9h.1M144.5 43.9v1.8M47.5 76.8h.1M47.5 76.8h18.3M69.5 93.3h.1M69.5 98.8h.1M69.5 93.3v5.5M69.5 98.8h27.4" fill="none" stroke="#800040" stroke-width=".17"/>
<circle cx="144.4" cy="43.9" r=".34" fill="#f0f"/>
<circle cx="144.4" cy="43.9" r=".34" fill="none" stroke="#f0f" stroke-width=".17"/>
<g fill="none" stroke="#800040" stroke-width=".17">
<path d="M133.5 31.1h.1M133.5 31.1v1.8M47.5 53h.1M47.5 53v23.8M137.2 43.9h.1M137.2 43.9v1.8M137.2 43.9h3.6M140.8 43.9h.1M140.8 43.9v1.8M148.1 43.9h.1M148.1 43.9v1.8M84.1 78.6h.1"/>
<path d="M84.1 78.6v1.9M89.6 76.8h.1M89.6 76.8v3.7h-5.5M104.2 78.6h.1M104.2 78.6v3.7M84.1 80.5h.1M104.2 82.3h.1M104.2 85.9h.1M104.2 82.3h12.9M104.2 85.9h12.9M164.6 104.2h.1M164.6 104.2h3.6"/>
</g>
<circle cx="137.1" cy="43.9" r=".34" fill="#f0f"/>
<circle cx="137.1" cy="43.9" r=".34" fill="none" stroke="#f0f" stroke-width=".17"/>
<g fill="none" stroke="#800040" stroke-width=".17">
<path d="M179.2 34.8h.1M179.2 34.8v3.6M47.5 53h18.3M65.8 53h.1M65.8 53v7.3M65.8 64h.1M65.8 62.2h.1M65.8 64h3.7M65.8 62.2h9.2M69.5 64h.1M69.5 64v5.5M75 62.2h.1"/>
<path d="M75 62.2v7.3M91.4 85.9h1.9M93.3 85.9h.1M184.7 102.4h.1M184.7 102.4v1.8"/>
</g>
<circle cx="75" cy="62.1" r=".36" fill="#f0f"/>
<circle cx="75" cy="62.1" r=".36" fill="none" stroke="#f0f" stroke-width=".17"/>
<path d="M69.5 78.6h.1M69.5 75v3.6M69.5 78.6h1.8M71.3 78.6h.1M104.2 85.9h.1M104.2 85.9v9.2" fill="none" stroke="#800040" stroke-width=".17"/>
<circle cx="71.3" cy="78.6" r=".34" fill="#f0f"/>
<circle cx="71.3" cy="78.6" r=".34" fill="none" stroke="#f0f" stroke-width=".17"/>
<g fill="none" stroke="#800040" stroke-width=".17">
<path d="M173.7 27.4h.1M173.7 27.4h14.6M179.2 27.4h.1M179.2 27.4v1.9M188.3 27.4h.1M188.3 27.4v1.9M76.8 40.2h.1M76.8 40.2h1.8M84.1 45.7h.1M84.1 45.7v3.7M65.8 67.6h.1M65.8 67.6h18.3"/>
<path d="M71.3 78.6h.1M71.3 78.6v1.9M71.3 78.6h3.7M75 75h.1M75 78.6h.1M75 75v3.6M84.1 67.6h.1M84.1 67.6v1.9M91.4 62.2h.1M91.4 62.2h3.7M102.4 78.6h.1M102.4 78.6h1.8"/>
<path d="M104.2 62.2h.1M104.2 62.2h12.9M106 64h.1M106 75h.1M106 64v1.8M113.4 73.2h.1M113.4 73.2v1.8h-7.4M113.4 73.2h3.7M91.4 85.9h.1M91.4 85.9v1.9M96.9 91.4h.1M96.9 91.4v3.7"/>
<path d="M111.5 106h.1M111.5 106h5.6M111.5 106v14.7"/>
</g>
<circle cx="179.2" cy="27.4" r=".34" fill="#f0f"/>
<circle cx="179.2" cy="27.4" r=".34" fill="none" stroke="#f0f" stroke-width=".17"/>
<g fill="none" stroke="#800040" stroke-width=".17">
<path d="M129.8 27.4h.1M129.8 27.4v3.7M173.7 34.8h.1M173.7 34.8v3.6M76.8 40.2h.1M76.8 40.2v23.8M115.2 56.7h.1M115.2 56.7h1.9M76.8 64h.1M76.8 64h18.3M96.9 78.6h.1M96.9 78.6v1.9"/>
<path d="M104.2 64h.1M104.2 64h11M106 64h.1M111.5 120.7h.1M111.5 120.7h23.8M146.3 120.7h.1M146.3 120.7v1.8"/>
</g>
<circle cx="106" cy="64" r=".34" fill="#f0f"/>
<circle cx="106" cy="64" r=".34" fill="none" stroke="#f0f" stroke-width=".17"/>
<path d="M144.5 43.9h.1M144.5 43.9h3.6M164.6 80.5h23.7M188.3 80.5h.1M142.6 117.1h.1M142.6 117.1v3.6M164.6 107.9h.1M164.6 107.9h3.6" fill="none" stroke="#800040" stroke-width=".17"/>
<circle cx="142.6" cy="120.7" r=".35" fill="#f0f"/>
<circle cx="142.6" cy="120.7" r=".35" fill="none" stroke="#f0f" stroke-width=".17"/>
<path d="M69.5 64h.1M69.5 64h7.3M115.2 64h.1M115.2 64v1.8M164.6 82.3h23.7M188.3 82.3h.1M177.4 107.9h.1M193.8 102.4h.1M193.8 102.4v5.5h-16.4M144.5 120.7h.1M144.5 120.7h1.8" fill="none" stroke="#800040" stroke-width=".17"/>
<circle cx="76.8" cy="64" r=".34" fill="#f0f"/>
<circle cx="76.8" cy="64" r=".34" fill="none" stroke="#f0f" stroke-width=".17"/>
<circle cx="69.5" cy="64" r=".34" fill="#f0f"/>
<circle cx="69.5" cy="64" r=".34" fill="none" stroke="#f0f" stroke-width=".17"/>
<path d="M173.7 27.4h.1M173.7 27.4v1.9M89.6 40.2h.1M89.6 40.2h1.8M118.9 43.9h.1M133.5 42h.1M133.5 42v1.9h-14.6M144.5 117.1h.1M144.5 117.1v3.6" fill="none" stroke="#800040" stroke-width=".17"/>
<circle cx="133.5" cy="43.9" r=".34" fill="#f0f"/>
<circle cx="133.5" cy="43.9" r=".34" fill="none" stroke="#f0f" stroke-width=".17"/>
<path d="M104.2 49.4h.1M104.2 40.2h.1M104.2 49.4h1.8M104.2 40.2v12.8M104.2 40.2h1.8M106 40.2h.1M111.5 49.4h.1M111.5 49.4h3.7M115.2 49.4h.1M115.2 49.4v7.3" fill="none" stroke="#800040" stroke-width=".17"/>
<circle cx="104.2" cy="49.4" r=".34" fill="#f0f"/>
<circle cx="104.2" cy="49.4" r=".34" fill="none" stroke="#f0f" stroke-width=".17"/>
<g fill="none" stroke="#800040" stroke-width=".17">
<path d="M144.5 34.8h.1M144.5 34.8v9.1M173.7 38.4h.1M173.7 38.4h5.5M188.3 34.8h.1M188.3 38.4h.1M188.3 34.8v3.6M188.3 38.4h1.9M190.2 38.4h.1M190.2 38.4v1.8M111.5 40.2h7.4M118.9 40.2h.1"/>
<path d="M118.9 40.2v3.7"/>
</g>
<circle cx="179.2" cy="38.4" r=".35" fill="#f0f"/>
<circle cx="179.2" cy="38.4" r=".35" fill="none" stroke="#f0f" stroke-width=".17"/>
<path d="M179.2 38.4h.1M179.2 38.4h9.1" fill="none" stroke="#800040" stroke-width=".17"/>
<circle cx="188.3" cy="38.4" r=".35" fill="#f0f"/>
<circle cx="188.3" cy="38.4" r=".35" fill="none" stroke="#f0f" stroke-width=".17"/>
<path d="M144.5 34.8h.1M144.5 34.8h7.3" fill="none" stroke="#800040" stroke-width=".17"/>
<circle cx="144.4" cy="34.7" r=".34" fill="#f0f"/>
<circle cx="144.4" cy="34.7" r=".34" fill="none" stroke="#f0f" stroke-width=".17"/>
<path d="M151.8 34.8h.1M151.8 34.8v1.8" fill="none" stroke="#800040" stroke-width=".17"/>
<circle cx="151.8" cy="34.7" r=".34" fill="#f0f"/>
<circle cx="151.8" cy="34.7" r=".34" fill="none" stroke="#f0f" stroke-width=".17"/>
<path d="M151.8 34.8h.1M151.8 34.8h5.5M157.3 34.8h.1M157.3 34.8v1.8M157.3 42h.1M157.3 43.9h.1M157.3 42v1.9M157.3 43.9h1.8" fill="none" stroke="#800040" stroke-width=".17"/>
<circle cx="157.2" cy="43.9" r=".36" fill="#f0f"/>
<circle cx="157.2" cy="43.9" r=".36" fill="none" stroke="#f0f" stroke-width=".17"/>
<path d="M133.5 31.1h3.7M137.2 31.1h.1M137.2 31.1v12.8M137.2 43.9h.1M151.8 43.9h.1M151.8 42h.1M151.8 43.9h5.5M151.8 42v1.9M159.1 43.9h.1M159.1 43.9v1.8" fill="none" stroke="#800040" stroke-width=".17"/>
<circle cx="137.1" cy="31.1" r=".34" fill="#f0f"/>
<circle cx="137.1" cy="31.1" r=".34" fill="none" stroke="#f0f" stroke-width=".17"/>
<path d="M137.2 27.4h.1M137.2 27.4v3.7M137.2 27.4h36.5M144.5 32.9h.1M144.5 32.9v1.9M173.7 27.4h.1" fill="none" stroke="#800040" stroke-width=".17"/>
<circle cx="173.7" cy="27.4" r=".34" fill="#f0f"/>
<circle cx="173.7" cy="27.4" r=".34" fill="none" stroke="#f0f" stroke-width=".17"/>
<path d="M139 120.7h.1M139 120.7h3.6M140.8 120.7h.1" fill="none" stroke="#800040" stroke-width=".17"/>
<circle cx="140.8" cy="120.7" r=".35" fill="#f0f"/>
<circle cx="140.8" cy="120.7" r=".35" fill="none" stroke="#f0f" stroke-width=".17"/>
<circle cx="139" cy="120.7" r=".37" fill="#f0f"/>
<circle cx="139" cy="120.7" r=".37" fill="none" stroke="#f0f" stroke-width=".17"/>
<path d="M142.6 120.7h.1M142.6 120.7h1.9" fill="none" stroke="#800040" stroke-width=".17"/>
<circle cx="144.4" cy="120.7" r=".35" fill="#f0f"/>
<circle cx="144.4" cy="120.7" r=".35" fill="none" stroke="#f0f" stroke-width=".17"/>
<g fill="none" stroke="#800040" stroke-width=".17">
<path d="M115.2 65.8h1.9M117.1 65.8h.1M164.6 76.8h3.6M168.2 76.8h.1M177.4 76.8h7.3M184.7 76.8h.1M184.7 75h.1M184.7 75v1.8M197.5 82.3h32.9M197.5 80.5h32.9M230.4 82.3h.1M230.4 80.5h.1"/>
<path d="M177.4 104.2h.1M177.4 104.2h7.3"/>
</g>
<circle cx="133.5" cy="31.1" r=".34" fill="#f0f"/>
<circle cx="133.5" cy="31.1" r=".34" fill="none" stroke="#f0f" stroke-width=".17"/>
<circle cx="91.4" cy="62.1" r=".34" fill="#f0f"/>
<circle cx="91.4" cy="62.1" r=".34" fill="none" stroke="#f0f" stroke-width=".17"/>
<circle cx="102.4" cy="78.6" r=".36" fill="#f0f"/>
<circle cx="102.4" cy="78.6" r=".36" fill="none" stroke="#f0f" stroke-width=".17"/>
<circle cx="135.3" cy="120.7" r=".35" fill="#f0f"/>
<circle cx="135.3" cy="120.7" r=".35" fill="none" stroke="#f0f" stroke-width=".17"/>
<circle cx="102.4" cy="95.1" r=".36" fill="#f0f"/>
<circle cx="102.4" cy="95.1" r=".36" fill="none" stroke="#f0f" stroke-width=".17"/>
<circle cx="84.1" cy="80.4" r=".36" fill="#f0f"/>
<circle cx="84.1" cy="80.4" r=".36" fill="none" stroke="#f0f" stroke-width=".17"/>
<circle cx="144.4" cy="43.9" r=".34" fill="#f0f"/>
<circle cx="144.4" cy="43.9" r=".34" fill="none" stroke="#f0f" stroke-width=".17"/>
<circle cx="137.1" cy="43.9" r=".34" fill="#f0f"/>
<circle cx="137.1" cy="43.9" r=".34" fill="none" stroke="#f0f" stroke-width=".17"/>
<circle cx="75" cy="62.1" r=".36" fill="#f0f"/>
<circle cx="75" cy="62.1" r=".36" fill="none" stroke="#f0f" stroke-width=".17"/>
<circle cx="71.3" cy="78.6" r=".34" fill="#f0f"/>
<circle cx="71.3" cy="78.6" r=".34" fill="none" stroke="#f0f" stroke-width=".17"/>
<circle cx="179.2" cy="27.4" r=".34" fill="#f0f"/>
<circle cx="179.2" cy="27.4" r=".34" fill="none" stroke="#f0f" stroke-width=".17"/>
<circle cx="106" cy="64" r=".34" fill="#f0f"/>
<circle cx="106" cy="64" r=".34" fill="none" stroke="#f0f" stroke-width=".17"/>
<circle cx="142.6" cy="120.7" r=".35" fill="#f0f"/>
<circle cx="142.6" cy="120.7" r=".35" fill="none" stroke="#f0f" stroke-width=".17"/>
<circle cx="76.8" cy="64" r=".34" fill="#f0f"/>
<circle cx="76.8" cy="64" r=".34" fill="none" stroke="#f0f" stroke-width=".17"/>
<circle cx="69.5" cy="64" r=".34" fill="#f0f"/>
<circle cx="69.5" cy="64" r=".34" fill="none" stroke="#f0f" stroke-width=".17"/>
<circle cx="133.5" cy="43.9" r=".34" fill="#f0f"/>
<circle cx="133.5" cy="43.9" r=".34" fill="none" stroke="#f0f" stroke-width=".17"/>
<circle cx="104.2" cy="49.4" r=".34" fill="#f0f"/>
<circle cx="104.2" cy="49.4" r=".34" fill="none" stroke="#f0f" stroke-width=".17"/>
<circle cx="179.2" cy="38.4" r=".35" fill="#f0f"/>
<circle cx="179.2" cy="38.4" r=".35" fill="none" stroke="#f0f" stroke-width=".17"/>
<circle cx="188.3" cy="38.4" r=".35" fill="#f0f"/>
<circle cx="188.3" cy="38.4" r=".35" fill="none" stroke="#f0f" stroke-width=".17"/>
<circle cx="144.4" cy="34.7" r=".34" fill="#f0f"/>
<circle cx="144.4" cy="34.7" r=".34" fill="none" stroke="#f0f" stroke-width=".17"/>
<circle cx="151.8" cy="34.7" r=".34" fill="#f0f"/>
<circle cx="151.8" cy="34.7" r=".34" fill="none" stroke="#f0f" stroke-width=".17"/>
<circle cx="157.2" cy="43.9" r=".36" fill="#f0f"/>
<circle cx="157.2" cy="43.9" r=".36" fill="none" stroke="#f0f" stroke-width=".17"/>
<circle cx="137.1" cy="31.1" r=".34" fill="#f0f"/>
<circle cx="137.1" cy="31.1" r=".34" fill="none" stroke="#f0f" stroke-width=".17"/>
<circle cx="173.7" cy="27.4" r=".34" fill="#f0f"/>
<circle cx="173.7" cy="27.4" r=".34" fill="none" stroke="#f0f" stroke-width=".17"/>
<circle cx="140.8" cy="120.7" r=".35" fill="#f0f"/>
<circle cx="140.8" cy="120.7" r=".35" fill="none" stroke="#f0f" stroke-width=".17"/>
<circle cx="139" cy="120.7" r=".37" fill="#f0f"/>
<circle cx="139" cy="120.7" r=".37" fill="none" stroke="#f0f" stroke-width=".17"/>
<circle cx="144.4" cy="120.7" r=".35" fill="#f0f"/>
<circle cx="144.4" cy="120.7" r=".35" fill="none" stroke="#f0f" stroke-width=".17"/>
<text font-size="4.4" x="5.5" y="5.5">USB RS232 (serial) Interface</text>
<text font-size="2.9" fill="#00f" x="45.7" y="17">FTDI USB &lt;-&gt; Serial Interface</text>
<text font-size="2.9" x="224.7" y="161.2">MPC5748G-LCEVB</text>
<g font-size="2.4">
<text x="5.5" y="14.7">All Signals are in</text>
<text x="5.5" y="17.1">power domain</text>
<text x="5.5" y="19.5">VDD_HV_A.</text>
<text x="5.5" y="24.2">FTDI interface will</text>
<text x="5.5" y="26.6">work at 3.3V or 5.0V</text>
<text x="5.5" y="29">(PER_HVA)</text>
<text x="224.9" y="166.4">USB RS232 Interface</text>
</g>
<g font-size="2.2" fill="#00f">
<text x="47.5" y="20.1">- Self Powered mode. No power is taken from USB</text>
<text x="47.5" y="22.2">- Device efaults to Dual serial (RS232) mode ie RS232 on both A and B</text>
<text x="47.5" y="24.4">- Configurable I/O voltage on CHA / CHB via VDDIOA/B</text>
</g>
<g font-size="1.8">
<text x="245.8" y="149.8">Automotive Microcontroller</text>
<text x="245.6" y="154.2">East Kilbride, Scotland</text>
<text x="245.8" y="151.6">Applications</text>
</g>
<g font-size="1.7">
<text x="83.7" y="35.3" transform="rotate(-90 83.7 35.3)">1</text>
<text x="78.3" y="39.8">2</text>
<text x="89" y="39.8">4</text>
<text x="83.7" y="46.1" transform="rotate(-90 83.7 46.1)">3</text>
<text x="133.1" y="49.9" transform="rotate(-90 133.1 49.9)">46</text>
<text x="136.7" y="49.9" transform="rotate(-90 136.7 49.9)">3</text>
<text x="140.4" y="49.9" transform="rotate(-90 140.4 49.9)">42</text>
<text x="144.1" y="49.9" transform="rotate(-90 144.1 49.9)">14</text>
<text x="147.7" y="49.9" transform="rotate(-90 147.7 49.9)">31</text>
<text x="160.4" y="52.6">24</text>
<text x="61.6" y="59.9">S2</text>
<text x="120.3" y="56.3">6</text>
<text x="160.4" y="54.4">23</text>
<text x="160.4" y="56.3">22</text>
<text x="160.4" y="58.1">21</text>
<text x="160.4" y="59.9">20</text>
<text x="61.6" y="61.8">2</text>
<text x="61.6" y="63.6">3</text>
<text x="61.6" y="65.4">4</text>
<text x="120.3" y="61.8">8</text>
<text x="120.3" y="65.4">7</text>
<text x="160.4" y="61.8">19</text>
<text x="160.4" y="63.6">17</text>
<text x="160.4" y="65.4">16</text>
<text x="61.6" y="67.2">1</text>
<text x="61.6" y="69">S1</text>
<text x="160.4" y="69">15</text>
<text x="160.4" y="70.9">13</text>
<text x="120.3" y="72.7">5</text>
<text x="120.3" y="76.4">4</text>
<text x="160.4" y="72.7">12</text>
<text x="160.4" y="74.5">11</text>
<text x="160.4" y="76.4">10</text>
<text x="96.5" y="81" transform="rotate(-90 96.5 81)">1</text>
<text x="119.4" y="81.9">43</text>
<text x="160.4" y="80.1">40</text>
<text x="160.4" y="81.9">39</text>
<text x="160.4" y="83.7">38</text>
<text x="92.9" y="85.5">2</text>
<text x="119.4" y="85.5">44</text>
<text x="160.4" y="85.5">37</text>
<text x="160.4" y="87.3">36</text>
<text x="160.4" y="89.2">35</text>
<text x="96.5" y="91.8" transform="rotate(-90 96.5 91.8)">3</text>
<text x="119.4" y="94.7">48</text>
<text x="160.4" y="91">33</text>
<text x="160.4" y="92.8">32</text>
<text x="120.3" y="96.5">1</text>
<text x="120.3" y="98.3">2</text>
<text x="160.4" y="96.5">30</text>
<text x="160.4" y="98.3">29</text>
<text x="160.4" y="100.2">28</text>
<text x="160.4" y="102">27</text>
<text x="119.4" y="105.6">47</text>
<text x="160.4" y="103.8">26</text>
<text x="160.4" y="107.5">41</text>
<text x="138.6" y="113.7" transform="rotate(-90 138.6 113.7)">9</text>
<text x="134.9" y="114.6" transform="rotate(-90 134.9 114.6)">45</text>
<text x="140.4" y="114.6" transform="rotate(-90 140.4 114.6)">18</text>
<text x="142.2" y="114.6" transform="rotate(-90 142.2 114.6)">25</text>
<text x="144.1" y="114.6" transform="rotate(-90 144.1 114.6)">34</text>
</g>
<g font-size="1.7" fill="#004080">
<text x="151.6" y="53.8">ADBUS0</text>
<text x="123.4" y="57.4">3V3OUT</text>
<text x="134.2" y="56.7" transform="rotate(-90 134.2 56.7)">AVCC</text>
<text x="137.9" y="56.5" transform="rotate(-90 137.9 56.5)">VCC1</text>
<text x="141.6" y="56.5" transform="rotate(-90 141.6 56.5)">VCC2</text>
<text x="145.2" y="58.4" transform="rotate(-90 145.2 58.4)">VCCIOA</text>
<text x="148.9" y="58.4" transform="rotate(-90 148.9 58.4)">VCCIOB</text>
<text x="151.6" y="55.6">ADBUS1</text>
<text x="151.6" y="57.4">ADBUS2</text>
<text x="151.6" y="59.3">ADBUS3</text>
<text x="123.4" y="62.9">USBDM</text>
<text x="151.6" y="61.1">ADBUS4</text>
<text x="151.6" y="62.9">ADBUS5</text>
<text x="151.6" y="64.8">ADBUS6</text>
<text x="123.4" y="66.6">USBDP</text>
<text x="151.6" y="66.6">ADBUS7</text>
<text x="151.6" y="70.2">ACBUS0</text>
<text x="123.4" y="73.9">RSTOUT#</text>
<text x="123.4" y="77.6">RESET#</text>
<text x="151.6" y="72.1">ACBUS1</text>
<text x="151.6" y="73.9">ACBUS2</text>
<text x="151.6" y="75.7">ACBUS3</text>
<text x="152.2" y="77.6">SI/WUA</text>
<text x="123.4" y="83.1">XTIN</text>
<text x="151.6" y="81.2">BDBUS0</text>
<text x="151.6" y="83.1">BDBUS1</text>
<text x="123.4" y="86.7">XTOUT</text>
<text x="151.6" y="84.9">BDBUS2</text>
<text x="151.6" y="86.7">BDBUS3</text>
<text x="151.6" y="88.5">BDBUS4</text>
<text x="123.4" y="95.8">EECS</text>
<text x="151.6" y="90.4">BDBUS5</text>
<text x="151.6" y="92.2">BDBUS6</text>
<text x="151.6" y="94">BDBUS7</text>
<text x="123.4" y="97.7">EESK</text>
<text x="123.4" y="99.5">EEDATA</text>
<text x="151.6" y="97.7">BCBUS0</text>
<text x="151.6" y="99.5">BCBUS1</text>
<text x="151.6" y="101.3">BCBUS2</text>
<text x="123.4" y="106.8">TEST</text>
<text x="151.6" y="103.2">BCBUS3</text>
<text x="152.2" y="105">SI/WUB</text>
<text x="136.1" y="110.6" transform="rotate(-90 136.1 110.6)">AGND</text>
<text x="139.7" y="110.6" transform="rotate(-90 139.7 110.6)">GND1</text>
<text x="141.6" y="110.6" transform="rotate(-90 141.6 110.6)">GND2</text>
<text x="143.4" y="110.6" transform="rotate(-90 143.4 110.6)">GND3</text>
<text x="145.2" y="110.6" transform="rotate(-90 145.2 110.6)">GND4</text>
<text x="151" y="108.7">PWREN#</text>
</g>
<g font-size="1.6">
<text x="81.6" y="28.7">5V0_SR</text>
<text x="127.3" y="25">5V0_SR</text>
<text x="85.2" y="35.4">BGX50A</text>
<text x="141.4" y="30.3">PER_HVA</text>
<text x="166.4" y="34.3">10V</text>
<text x="180.5" y="34">(0603</text>
<text x="180.5" y="35.6">50V)</text>
<text x="189.7" y="34">(0603</text>
<text x="189.7" y="35.6">50V)</text>
<text x="113.4" y="36">(0603</text>
<text x="129.5" y="39.1">470</text>
<text x="146.3" y="41.5">(0603</text>
<text x="158.5" y="41.3">(0603</text>
<text x="146.3" y="43.1">50V)</text>
<text x="158.5" y="42.9">50V)</text>
<text x="188.3" y="43.5">GND</text>
<text x="82.3" y="52.6">GND</text>
<text x="157.3" y="49">GND</text>
<text x="102.4" y="56.3">GND</text>
<text x="100" y="60.7">27</text>
<text x="100.2" y="66">27</text>
<text x="107" y="71.7">1.5K</text>
<text x="166.4" y="68.9">Send Immediate / Wakeup</text>
<text x="166.4" y="70.5">Disabled for CHA</text>
<text x="50.3" y="72.8">USB_TYPE_B</text>
<text x="69.5" y="76.4">DNP</text>
<text x="75" y="76.4">DNP</text>
<text x="85.9" y="74.6">4.70K</text>
<text x="181.6" y="72.4">PER_HVA</text>
<text x="69.5" y="83.7">GND</text>
<text x="78.6" y="81.9">GND</text>
<text x="195.9" y="80.1">0</text>
<text x="195.9" y="81.9">0</text>
<text x="206.6" y="79.9">(MCU_LIN2RX)</text>
<text x="206.6" y="81.7">(MCU_LIN2TX)</text>
<text x="84.8" y="87.4">10.0K</text>
<text x="102.1" y="84.1" transform="rotate(-90 102.1 84.1)">1.0M</text>
<text x="66.9" y="90.8">5V0_SR</text>
<text x="89.6" y="91.1">GND</text>
<text x="82.3" y="96.5">GND</text>
<text x="166.4" y="96.4">Send Immediate / Wakeup</text>
<text x="166.4" y="98">Disabled for CHB</text>
<text x="181.6" y="99.8">PER_HVA</text>
<text x="191.3" y="100">5V0_SR</text>
<text x="148.1" y="113">FT2232D</text>
<text x="170.1" y="112.4">DNP</text>
<text x="179.6" y="109.7">Disable Receiver when</text>
<text x="179.6" y="111.3">in USB suspend mode</text>
<text x="144.5" y="125.8">GND</text>
<text x="212.1" y="158.7">Drawing Title:</text>
<text x="245.4" y="156.3">NXP General Business Use</text>
<text x="212.1" y="164.2">Page Title:</text>
<text x="212.1" y="169.7">Size</text>
<text x="212.1" y="171.5">B</text>
<text x="219.5" y="169.7">Document Number</text>
<text x="235.9" y="171.5">SCH-28822</text>
<text x="246.6" y="171.5">PDF: SPF-28822</text>
<text x="271.7" y="169.7">Rev</text>
<text x="272.5" y="171.5">B1</text>
<text x="212.1" y="175.2">Date:</text>
<text x="219.8" y="175.2">Friday, August 26, 2016</text>
<text x="248.7" y="175.2">Sheet</text>
<text x="256" y="175.2">10</text>
<text x="261.5" y="175.2">of</text>
<text x="267" y="175.2">15</text>
</g>
<g font-size="1.6" fill="#000080">
<text x="180.1" y="29.6">C103</text>
<text x="189.3" y="29.6">C104</text>
<text x="85.2" y="33.6">D3</text>
<text x="166.4" y="30.7">C102</text>
<text x="166.4" y="32.5">2.2UF</text>
<text x="180.1" y="31.2">0.1UF</text>
<text x="189.3" y="31.2">0.1UF</text>
<text x="107.9" y="36.2">C105</text>
<text x="107.9" y="38">0.1UF 50V)</text>
<text x="129.3" y="37.1">R119</text>
<text x="146.3" y="36.2">C101</text>
<text x="146.3" y="38">0.1UF</text>
<text x="158.2" y="36.9">C115</text>
<text x="158.2" y="38.6">0.1UF</text>
<text x="107.9" y="45.3">C114</text>
<text x="107.9" y="47.2">0.033UF</text>
<text x="122.5" y="50.8">U9</text>
<text x="54.9" y="58.1">P11</text>
<text x="96.6" y="60.7">R38</text>
<text x="69.8" y="70.9">C107</text>
<text x="75.5" y="70.9">C106</text>
<text x="96.6" y="66.2">R35</text>
<text x="107.1" y="69.8">R34</text>
<text x="69.5" y="74.6">47PF</text>
<text x="75" y="74.6">47PF</text>
<text x="85.9" y="72.8">R39</text>
<text x="168.4" y="75.5">R126 10.0K</text>
<text x="89.6" y="83.7">6 MHZ</text>
<text x="92.3" y="81.9">X1</text>
<text x="186.4" y="80.1">R116</text>
<text x="186.4" y="81.9">R115</text>
<text x="85" y="85.7">R127</text>
<text x="102.1" y="92.7" transform="rotate(-90 102.1 92.7)">R36</text>
<text x="97.1" y="101.1">R118</text>
<text x="102" y="100.9">10.0K</text>
<text x="169.2" y="102.9">R125 10.0K</text>
<text x="169" y="110.1">R117 10.0K</text>
</g>
<g font-size="1.6" fill="#f00">
<text x="80.9" y="61.6">USB_N</text>
<text x="80.9" y="63.4">USB_P</text>
<text x="108.3" y="61.6">USB_RN</text>
<text x="108.3" y="63.4">USB_RP</text>
<text x="104.6" y="81.7">CLK_XTIN_6M</text>
<text x="166.8" y="79.9">FTDI_TXD</text>
<text x="166.8" y="81.7">FTDI_RXD</text>
<text x="225.3" y="81.9">PC8</text>
<text x="225.3" y="80.1">PC9</text>
<text x="234.3" y="82.8">PC8</text>
<text x="234.4" y="81">PC9</text>
<text x="243.2" y="80.8">7</text>
<text x="243.2" y="82.6">7</text>
<text x="104.6" y="85.3">CLK_XTOUT_6M</text>
</g>
<g font-size="1.6" fill="#00f">
<text x="203" y="61.6">FTDI Pin 40 (TXD)</text>
<text x="203" y="63.2">is Output from</text>
<text x="203" y="64.8">FTDI Device,</text>
<text x="203" y="66.4">connect to MCU RXD</text>
<text x="203" y="69.6">FTDI Pin 39 (RXD)</text>
<text x="203" y="71.2">is Input to FTDI</text>
<text x="203" y="72.9">device, connect to</text>
<text x="203" y="74.5">MCU TXD</text>
</g>
<g font-size="1.3">
<text x="29.3" y="1.4">5</text>
<text x="84.1" y="1.4">4</text>
<text x="139" y="1.4">3</text>
<text x="193.8" y="1.4">2</text>
<text x="248.7" y="1.4">1</text>
<text x=".5" y="24.7">D</text>
<text x="276.6" y="24.7">D</text>
<text x=".5" y="68.2">C</text>
<text x="276.6" y="68.2">C</text>
<text x=".5" y="111.6">B</text>
<text x="276.6" y="111.6">B</text>
<text x=".5" y="155">A</text>
<text x="276.6" y="155">A</text>
<text x="29.3" y="177">5</text>
<text x="84.1" y="177">4</text>
<text x="139" y="177">3</text>
<text x="193.8" y="177">2</text>
<text x="248.7" y="177">1</text>
</g>
<g font-size="1.3" fill="#00f">
<text x="51.9" y="62.7" transform="rotate(90 51.9 62.7)">2</text>
<text x="56.8" y="62.7" transform="rotate(90 56.8 62.7)">3</text>
<text x="58.5" y="64.5">+D</text>
<text x="58.5" y="62.8">-D</text>
<text x="51.9" y="66.4" transform="rotate(90 51.9 66.4)">1</text>
<text x="56.8" y="66.4" transform="rotate(90 56.8 66.4)">4</text>
<text x="58.5" y="68.1">V</text>
<text x="58.7" y="66.3">G</text>
</g>
<g font-size=".7" fill="#00f">
<text x="80.6" y="42">D4</text>
<text x="80.6" y="38.9">D1</text>
<text x="86.5" y="38.7">D2</text>
<text x="86.7" y="42">D3</text>
</g>
</svg>
